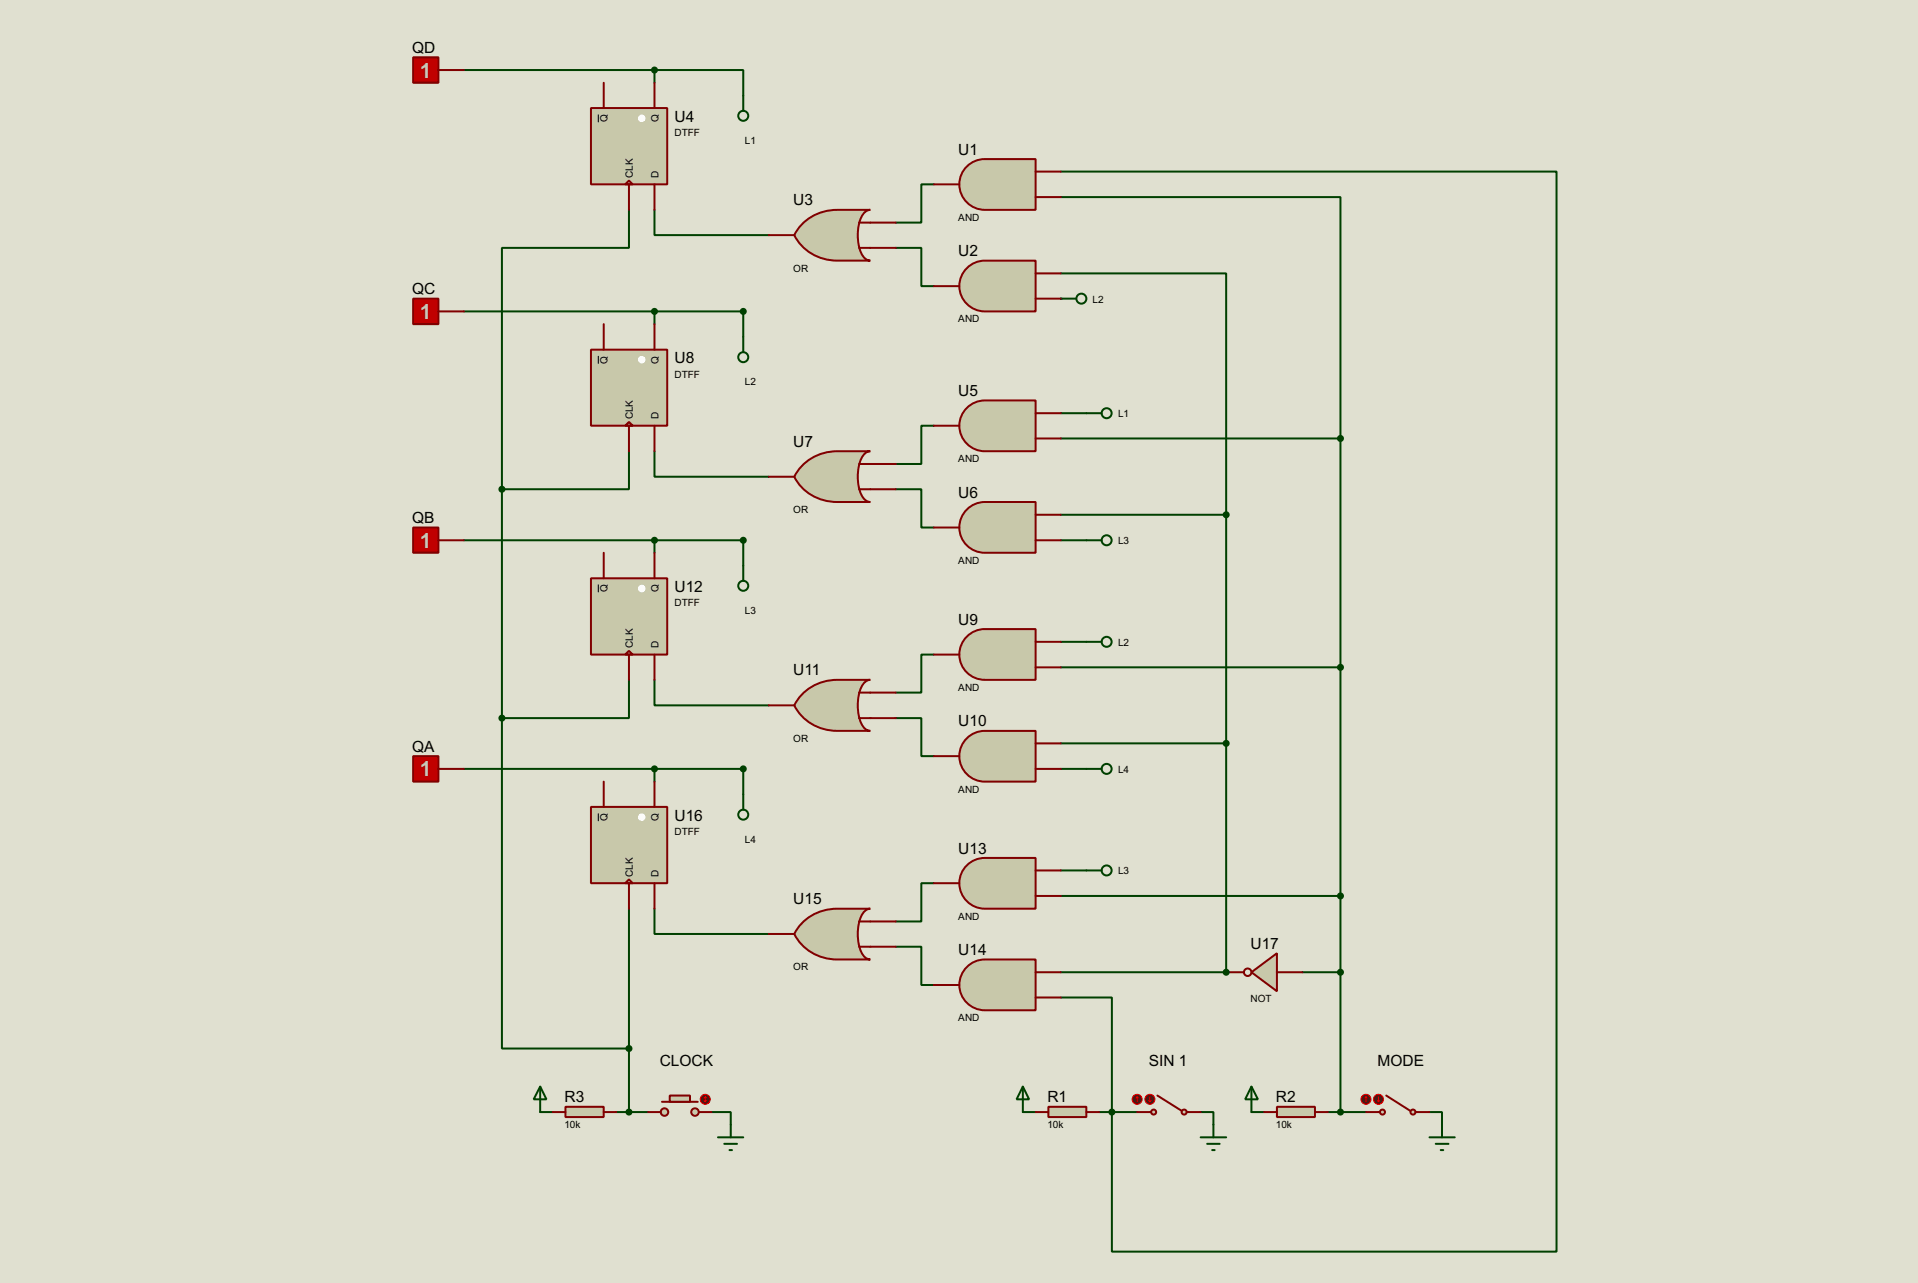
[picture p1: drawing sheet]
<svg xmlns="http://www.w3.org/2000/svg" width="383mm" height="256mm" viewBox="0 0 383 256" stroke-linecap="round" stroke-linejoin="round" font-family="sans-serif">
<path d="M0 0h383.5v256.5h-383.5z" fill="#e0e0d0"/>
<g fill="none" stroke="#004000" stroke-width=".4">
<path d="M186.7 36.9h-2.5v7.6h-5.1M212.1 39.4h55.9v48.3M212.1 34.3h99.1v215.9h-88.9v-50.8h-10.2M130.9 42v5h22.8M130.9 90.2v5.1h22.8M179.1 97.8h5.1v7.7h2.5M186.7 85.1h-2.5v7.7h-5.1M212.1 87.7h55.9M268 87.7v91.4h-55.9M130.9 135.9v5.1h22.8M186.7 130.9h-2.5v7.6h-5.1M212.1 133.4h55.9"/>
<path d="M179.1 143.6h5.1v7.6h2.5M186.7 176.6h-2.5v7.6h-5.1M130.9 181.7v5h22.8M179.1 189.3h5.1v7.6h2.5M204.5 222.3h2.6M219.8 222.3h7.6M240.1 222.3h2.5v2.5M250.2 222.3h2.6M265.5 222.3h7.6M285.8 222.3h2.5v2.5"/>
</g>
<circle cx="245.2" cy="194.4" r=".2" fill="#004000"/>
<g fill="none" stroke="#004000" stroke-width=".4">
<path d="M92.8 14h38.1M130.9 14h17.7v5.1M130.9 14v2.6M125.8 42v7.6h-25.4v48.2M92.8 62.3h55.8v5.1M130.9 62.3v2.5M100.4 97.8v45.8M125.8 90.2v7.6h-25.4M212.1 82.6h5.1M92.8 108h55.8v5.1M130.9 108v2.5M212.1 102.9h33.1v91.5h-33.1"/>
<path d="M212.1 108h5.1M125.8 135.9v7.7h-25.4M212.1 128.3h5.1M92.8 153.7h38.1v2.6M100.4 143.6v66h25.4M212.1 148.6h33.1M212.1 174h5.1M268 179.1v43.2M125.8 181.7v40.6M260.4 194.4h7.6M108 222.3h2.5M123.2 222.3h6.4"/>
<path d="M142.3 222.3h3.8v2.5"/>
</g>
<circle cx="212.1" cy="59.7" r=".2" fill="#004000"/>
<path d="M179.1 49.6h5.1v7.6h2.5M212.1 54.7h33.1v48.2M130.9 153.7h17.7v5.1M212.1 153.7h5.1M204.5 217.2l1.3 2.6h-2.5zM204.5 217.2v5.1M240.1 227.4h5.1M241.4 228.7h2.5M242.4 229.9h.5M242.6 224.8v2.6" fill="none" stroke="#004000" stroke-width=".4"/>
<path d="M193 33.6a5.1 5.1 0 0 1 3.9-1.8h10.2v10.2h-10.2a5.1 5.1 0 0 1-4.6-3 5.1 5.1 0 0 1 .7-5.4z" fill-rule="evenodd" fill="#c8c8aa" stroke="#800000" stroke-width=".4"/>
<path d="M186.7 36.9h5.1M207.1 39.4h5M207.1 34.3h5" fill="none" stroke="#800000" stroke-width=".4"/>
<path d="M160.6 44.6a9.8 9.8 0 0 1 6.8-2.6h6.6a2.49 2.49 0 0 0-2.1 2.2 9.2 9.2 0 0 0 .6 7l1 .8 .5 .1h-6.6a9.5 9.5 0 0 1-8.6-5.1l.5-.9z" fill-rule="evenodd" fill="#c8c8aa" stroke="#800000" stroke-width=".4"/>
<path d="M153.7 47h5.1M171.8 49.6h7.3M171.8 44.5h7.3" fill="none" stroke="#800000" stroke-width=".4"/>
<path d="M118.2 21.6h15.2v15.3h-15.2z" fill="#c8c8aa" stroke="#800000" stroke-width=".4"/>
<circle cx="128.3" cy="23.7" r=".75" fill="#fff"/>
<circle cx="123.2" cy="23.7" r=".75" fill="#c8c8aa"/>
<path d="M120.7 16.6v5M130.9 16.6v5M125 36.9l.8-.8 .7 .8zM125.8 36.9v5.1M130.9 36.9v5.1" fill="none" stroke="#800000" stroke-width=".4"/>
<path d="M119.6 22.9v1.5" fill="none" stroke="#000" stroke-width=".2"/>
<path d="M193 81.9a5.1 5.1 0 0 1 3.9-1.8h10.2v10.1h-10.2a5.1 5.1 0 0 1-4.6-2.9 5.1 5.1 0 0 1 .7-5.4z" fill-rule="evenodd" fill="#c8c8aa" stroke="#800000" stroke-width=".4"/>
<path d="M186.7 85.1h5.1M207.1 87.7h5M207.1 82.6h5" fill="none" stroke="#800000" stroke-width=".4"/>
<path d="M193.6 101.6a5.1 5.1 0 0 1 3.3-1.2h10.2v10.1h-10.2a5.1 5.1 0 0 1-4.8-3.3 5.1 5.1 0 0 1 1.5-5.6z" fill-rule="evenodd" fill="#c8c8aa" stroke="#800000" stroke-width=".4"/>
<path d="M186.7 105.5h5.1M207.1 108h5M207.1 102.9h5" fill="none" stroke="#800000" stroke-width=".4"/>
<path d="M160.6 92.9a9.8 9.8 0 0 1 6.8-2.7h6.6a2.49 2.49 0 0 0-2.1 2.3 9.1 9.1 0 0 0 .6 7l1 .7 .5 .2h-6.6a9.4 9.4 0 0 1-8.6-5.1l.5-.9z" fill-rule="evenodd" fill="#c8c8aa" stroke="#800000" stroke-width=".4"/>
<path d="M153.7 95.3h5.1M171.8 97.8h7.3M171.8 92.8h7.3" fill="none" stroke="#800000" stroke-width=".4"/>
<path d="M118.2 69.9h15.2v15.2h-15.2z" fill="#c8c8aa" stroke="#800000" stroke-width=".4"/>
<circle cx="128.3" cy="71.9" r=".75" fill="#fff"/>
<circle cx="123.2" cy="71.9" r=".75" fill="#c8c8aa"/>
<path d="M120.7 64.8v5.1M130.9 64.8v5.1M125 85.1l.8-.7 .7 .7zM125.8 85.1v5.1M130.9 85.1v5.1" fill="none" stroke="#800000" stroke-width=".4"/>
<path d="M119.6 71.1v1.6" fill="none" stroke="#000" stroke-width=".2"/>
<path d="M193 127.6a5.1 5.1 0 0 1 3.9-1.8h10.2v10.1h-10.2a5.1 5.1 0 0 1-4.6-2.9 5.1 5.1 0 0 1 .7-5.4z" fill-rule="evenodd" fill="#c8c8aa" stroke="#800000" stroke-width=".4"/>
<path d="M186.7 130.9h5.1M207.1 133.4h5M207.1 128.3h5" fill="none" stroke="#800000" stroke-width=".4"/>
<path d="M193 147.9a5.1 5.1 0 0 1 3.9-1.8h10.2v10.2h-10.2a5.1 5.1 0 0 1-4.6-3 5.1 5.1 0 0 1 .7-5.4z" fill-rule="evenodd" fill="#c8c8aa" stroke="#800000" stroke-width=".4"/>
<path d="M186.7 151.2h5.1M207.1 153.7h5M207.1 148.6h5" fill="none" stroke="#800000" stroke-width=".4"/>
<path d="M160.6 138.6a9.8 9.8 0 0 1 6.8-2.7h6.6a2.49 2.49 0 0 0-2.1 2.3 9.2 9.2 0 0 0 .6 7l1 .8 .5 .1h-6.6a9.5 9.5 0 0 1-8.6-5.1l.5-.9z" fill-rule="evenodd" fill="#c8c8aa" stroke="#800000" stroke-width=".4"/>
<path d="M171.8 138.5h7.3M153.7 141h5.1M171.8 143.6h7.3" fill="none" stroke="#800000" stroke-width=".4"/>
<path d="M118.2 115.6h15.2v15.3h-15.2z" fill="#c8c8aa" stroke="#800000" stroke-width=".4"/>
<circle cx="128.3" cy="117.7" r=".75" fill="#fff"/>
<circle cx="123.2" cy="117.7" r=".75" fill="#c8c8aa"/>
<path d="M120.7 110.5v5.1M130.9 110.5v5.1M125 130.9l.8-.8 .7 .8zM125.8 130.9v5M130.9 130.9v5" fill="none" stroke="#800000" stroke-width=".4"/>
<path d="M119.6 116.8v1.6" fill="none" stroke="#000" stroke-width=".2"/>
<path d="M193 173.3a5.1 5.1 0 0 1 3.9-1.8h10.2v10.2h-10.2a5.1 5.1 0 0 1-4.6-3 5.1 5.1 0 0 1 .7-5.4z" fill-rule="evenodd" fill="#c8c8aa" stroke="#800000" stroke-width=".4"/>
<path d="M186.7 176.6h5.1M207.1 179.1h5M207.1 174h5" fill="none" stroke="#800000" stroke-width=".4"/>
<path d="M193.6 193a5.1 5.1 0 0 1 3.3-1.2h10.2v10.2h-10.2a5.1 5.1 0 0 1-4.8-3.4 5.1 5.1 0 0 1 1.5-5.6z" fill-rule="evenodd" fill="#c8c8aa" stroke="#800000" stroke-width=".4"/>
<path d="M186.7 196.9h5.1M207.1 199.4h5M207.1 194.4h5" fill="none" stroke="#800000" stroke-width=".4"/>
<path d="M160.6 184.3a9.8 9.8 0 0 1 6.8-2.6h6.6a2.49 2.49 0 0 0-2.1 2.2 9.2 9.2 0 0 0 .6 7l1 .8 .5 .1h-6.6a9.5 9.5 0 0 1-8.6-5.1l.5-.9z" fill-rule="evenodd" fill="#c8c8aa" stroke="#800000" stroke-width=".4"/>
<path d="M153.7 186.7h5.1M171.8 189.3h7.3M171.8 184.2h7.3" fill="none" stroke="#800000" stroke-width=".4"/>
<path d="M118.2 161.3h15.2v15.3h-15.2z" fill="#c8c8aa" stroke="#800000" stroke-width=".4"/>
<circle cx="128.3" cy="163.4" r=".75" fill="#fff"/>
<circle cx="123.2" cy="163.4" r=".75" fill="#c8c8aa"/>
<path d="M120.7 156.3v5M130.9 156.3v5M125 176.6l.8-.8 .7 .8zM125.8 176.6v5.1M130.9 176.6v5.1" fill="none" stroke="#800000" stroke-width=".4"/>
<path d="M119.6 162.6v1.5" fill="none" stroke="#000" stroke-width=".2"/>
<path d="M209.6 221.3h7.6v2h-7.6z" fill="#c8c8aa" stroke="#800000" stroke-width=".4"/>
<path d="M207.1 222.3h2.5M217.2 222.3h2.6" fill="none" stroke="#800000" stroke-width=".4"/>
<g fill="#c8c8aa" stroke="#800000" stroke-width=".4">
<circle cx="230.6" cy="222.3" r=".5"/>
<circle cx="236.7" cy="222.3" r=".5"/>
</g>
<path d="M231.4 219l4.9 3.1M227.4 222.3h2.8M237.3 222.3h2.8" fill="none" stroke="#800000" stroke-width=".4"/>
<circle cx="229.9" cy="219.8" r="1" fill="#400000" stroke="#f00" stroke-width=".2"/>
<path d="M229.9 219.3v1M229.7 220l.2 .3M230.2 220l-.3 .3" fill="none" stroke="#f00" stroke-width=".2"/>
<circle cx="227.3" cy="219.8" r="1" fill="#400000" stroke="#f00" stroke-width=".2"/>
<path d="M227.4 219.3l.2 .2M227.4 219.3l-.3 .2M227.4 219.3v1" fill="none" stroke="#f00" stroke-width=".2"/>
<path d="M250.2 217.2l1.3 2.6h-2.5zM250.2 217.2v5.1M285.8 227.4h5.1M287.1 228.7h2.5M288.1 229.9h.5M288.3 224.8v2.6" fill="none" stroke="#004000" stroke-width=".4"/>
<path d="M255.3 221.3h7.6v2h-7.6z" fill="#c8c8aa" stroke="#800000" stroke-width=".4"/>
<path d="M252.8 222.3h2.5M262.9 222.3h2.6" fill="none" stroke="#800000" stroke-width=".4"/>
<g fill="#c8c8aa" stroke="#800000" stroke-width=".4">
<circle cx="276.4" cy="222.3" r=".5"/>
<circle cx="282.5" cy="222.3" r=".5"/>
</g>
<path d="M277.2 219l4.8 3.1M273.1 222.3h2.8M283 222.3h2.8" fill="none" stroke="#800000" stroke-width=".4"/>
<circle cx="275.6" cy="219.8" r="1" fill="#400000" stroke="#f00" stroke-width=".2"/>
<path d="M275.6 219.3v1M275.4 220l.2 .3M275.9 220l-.3 .3" fill="none" stroke="#f00" stroke-width=".2"/>
<circle cx="273.1" cy="219.8" r="1" fill="#400000" stroke="#f00" stroke-width=".2"/>
<path d="M273.1 219.3l.3 .2M273.1 219.3l-.2 .2M273.1 219.3v1" fill="none" stroke="#f00" stroke-width=".2"/>
<g fill="#004000" stroke="#004000" stroke-width=".4">
<circle cx="268" cy="222.3" r=".5"/>
<circle cx="268" cy="87.7" r=".5"/>
<circle cx="268" cy="133.4" r=".5"/>
<circle cx="268" cy="179.1" r=".5"/>
<circle cx="222.3" cy="222.3" r=".5"/>
</g>
<path d="M250.2 194.4l5.1-3.8v7.6z" fill="#c8c8aa" stroke="#800000" stroke-width=".4"/>
<g fill="none" stroke="#800000" stroke-width=".4">
<path d="M245.2 194.4h3.5M255.3 194.4h5.1"/>
<circle cx="249.4" cy="194.4" r=".75"/>
</g>
<g fill="#004000" stroke="#004000" stroke-width=".4">
<circle cx="245.1" cy="194.4" r=".5"/>
<circle cx="268" cy="194.4" r=".5"/>
<circle cx="245.1" cy="148.6" r=".5"/>
<circle cx="245.1" cy="102.9" r=".5"/>
</g>
<path d="M82.6 59.7h5.1v5.1h-5.1z" fill-rule="evenodd" fill="#c00000" stroke="#800000" stroke-width=".4"/>
<path d="M87.7 62.3h5.1" fill="none" stroke="#800000" stroke-width=".4"/>
<path d="M82.6 105.5h5.1v5h-5.1z" fill-rule="evenodd" fill="#c00000" stroke="#800000" stroke-width=".4"/>
<path d="M87.7 108h5.1" fill="none" stroke="#800000" stroke-width=".4"/>
<path d="M82.6 151.2h5.1v5.1h-5.1z" fill-rule="evenodd" fill="#c00000" stroke="#800000" stroke-width=".4"/>
<path d="M87.7 153.7h5.1" fill="none" stroke="#800000" stroke-width=".4"/>
<g fill="#004000" stroke="#004000" stroke-width=".4">
<circle cx="130.8" cy="62.3" r=".5"/>
<circle cx="130.8" cy="108" r=".5"/>
<circle cx="130.8" cy="153.7" r=".5"/>
</g>
<path d="M82.6 11.5h5.1v5.1h-5.1z" fill-rule="evenodd" fill="#c00000" stroke="#800000" stroke-width=".4"/>
<path d="M87.7 14h5.1" fill="none" stroke="#800000" stroke-width=".4"/>
<path d="M108 217.2l1.3 2.6h-2.6zM108 217.2v5.1M143.6 227.4h5M144.8 228.7h2.6M145.9 229.9h.5M146.1 224.8v2.6" fill="none" stroke="#004000" stroke-width=".4"/>
<path d="M113.1 221.3h7.6v2h-7.6z" fill="#c8c8aa" stroke="#800000" stroke-width=".4"/>
<path d="M110.5 222.3h2.6M120.7 222.3h2.5" fill="none" stroke="#800000" stroke-width=".4"/>
<g fill="#004000" stroke="#004000" stroke-width=".4">
<circle cx="125.7" cy="209.6" r=".5"/>
<circle cx="100.3" cy="97.8" r=".5"/>
<circle cx="100.3" cy="143.6" r=".5"/>
</g>
<g fill="#c8c8aa" stroke="#800000" stroke-width=".4">
<circle cx="138.9" cy="222.3" r=".75"/>
<circle cx="132.8" cy="222.3" r=".75"/>
</g>
<path d="M132.4 220.3h7.1" fill="none" stroke="#800000" stroke-width=".4"/>
<path d="M133.9 219h4.1v1.3h-4.1z" fill="#c8c8aa" stroke="#800000" stroke-width=".4"/>
<path d="M129.6 222.3h2.5M139.8 222.3h2.5" fill="none" stroke="#800000" stroke-width=".4"/>
<circle cx="141" cy="219.8" r="1" fill="#400000" stroke="#f00" stroke-width=".2"/>
<path d="M141 219.3v1M141 219.3l-.2 .2M141 219.3l.3 .2M140.8 220l.2 .3M141.3 220l-.3 .3" fill="none" stroke="#f00" stroke-width=".2"/>
<g fill="#004000" stroke="#004000" stroke-width=".4">
<circle cx="125.7" cy="222.3" r=".5"/>
<circle cx="130.8" cy="14" r=".5"/>
<circle cx="148.6" cy="62.3" r=".5"/>
<circle cx="148.6" cy="108" r=".5"/>
</g>
<g fill="none" stroke="#004000" stroke-width=".4">
<path d="M148.6 19.1v3.1M212.1 59.7h3.1M148.6 67.4v3M217.2 82.6h3.1M148.6 113.1v3M217.2 108h3.1M217.2 128.3h3.1M217.2 174h3.1"/>
<circle cx="148.6" cy="23.2" r="1"/>
<circle cx="216.2" cy="59.7" r="1"/>
<circle cx="148.6" cy="71.4" r="1"/>
<circle cx="221.2" cy="82.6" r="1"/>
<circle cx="148.6" cy="117.1" r="1"/>
<circle cx="221.2" cy="108" r="1"/>
<circle cx="221.2" cy="128.3" r="1"/>
<circle cx="221.2" cy="174" r="1"/>
</g>
<path d="M193 53.9a5.1 5.1 0 0 1 3.9-1.8h10.2v10.2h-10.2a5.1 5.1 0 0 1-4.6-3 5.1 5.1 0 0 1 .7-5.4z" fill-rule="evenodd" fill="#c8c8aa" stroke="#800000" stroke-width=".4"/>
<path d="M186.7 57.2h5.1M207.1 59.7h5M207.1 54.7h5" fill="none" stroke="#800000" stroke-width=".4"/>
<g fill="none" stroke="#004000" stroke-width=".4">
<path d="M148.6 158.8v3.1M217.2 153.7h3.1"/>
<circle cx="221.2" cy="153.7" r="1"/>
<circle cx="148.6" cy="162.9" r="1"/>
</g>
<circle cx="148.6" cy="153.7" r=".5" fill="#004000" stroke="#004000" stroke-width=".4"/>
<g font-size="4.2" fill="#c0c0c0">
<text x="83.9" y="15.5">1</text>
<text x="83.9" y="63.8">1</text>
<text x="83.9" y="109.5">1</text>
<text x="83.9" y="155.2">1</text>
</g>
<g font-size="3.1">
<text x="82.4" y="10.6">QD</text>
<text x="134.9" y="24.4">U4</text>
<text x="191.6" y="30.9">U1</text>
<text x="158.6" y="41.1">U3</text>
<text x="191.6" y="51.2">U2</text>
<text x="82.4" y="58.8">QC</text>
<text x="134.9" y="72.7">U8</text>
<text x="191.6" y="79.2">U5</text>
<text x="158.6" y="89.3">U7</text>
<text x="191.6" y="99.5">U6</text>
<text x="82.4" y="104.6">QB</text>
<text x="134.9" y="118.4">U12</text>
<text x="191.6" y="124.9">U9</text>
<text x="158.6" y="135">U11</text>
<text x="191.6" y="145.2">U10</text>
<text x="82.4" y="150.3">QA</text>
<text x="134.9" y="164.1">U16</text>
<text x="191.6" y="170.6">U13</text>
<text x="158.6" y="180.8">U15</text>
<text x="191.6" y="190.9">U14</text>
<text x="250" y="189.7">U17</text>
<text x="131.9" y="213">CLOCK</text>
<text x="229.7" y="213">SIN 1</text>
<text x="275.4" y="213">MODE</text>
<text x="112.9" y="220.4">R3</text>
<text x="209.4" y="220.4">R1</text>
<text x="255.1" y="220.4">R2</text>
</g>
<g font-size="2">
<text x="121.5" y="24.4" transform="rotate(-90 121.5 24.4)">Q</text>
<text x="131.6" y="24.4" transform="rotate(-90 131.6 24.4)">Q</text>
<text x="134.9" y="27.2">DTFF</text>
<text x="148.9" y="28.7">L1</text>
<text x="126.5" y="35.6" transform="rotate(-90 126.5 35.6)">CLK</text>
<text x="131.6" y="35.6" transform="rotate(-90 131.6 35.6)">D</text>
<text x="191.6" y="44.1">AND</text>
<text x="158.6" y="54.3">OR</text>
<text x="191.6" y="64.4">AND</text>
<text x="218.5" y="60.5">L2</text>
<text x="121.5" y="72.7" transform="rotate(-90 121.5 72.7)">Q</text>
<text x="131.6" y="72.7" transform="rotate(-90 131.6 72.7)">Q</text>
<text x="134.9" y="75.5">DTFF</text>
<text x="148.9" y="77">L2</text>
<text x="126.5" y="83.9" transform="rotate(-90 126.5 83.9)">CLK</text>
<text x="131.6" y="83.9" transform="rotate(-90 131.6 83.9)">D</text>
<text x="223.6" y="83.4">L1</text>
<text x="191.6" y="92.4">AND</text>
<text x="158.6" y="102.5">OR</text>
<text x="191.6" y="112.7">AND</text>
<text x="223.6" y="108.8">L3</text>
<text x="121.5" y="118.4" transform="rotate(-90 121.5 118.4)">Q</text>
<text x="131.6" y="118.4" transform="rotate(-90 131.6 118.4)">Q</text>
<text x="134.9" y="121.2">DTFF</text>
<text x="148.9" y="122.7">L3</text>
<text x="126.5" y="129.6" transform="rotate(-90 126.5 129.6)">CLK</text>
<text x="131.6" y="129.6" transform="rotate(-90 131.6 129.6)">D</text>
<text x="223.6" y="129.1">L2</text>
<text x="191.6" y="138.1">AND</text>
<text x="158.6" y="148.3">OR</text>
<text x="223.6" y="154.5">L4</text>
<text x="191.6" y="158.4">AND</text>
<text x="121.5" y="164.1" transform="rotate(-90 121.5 164.1)">Q</text>
<text x="131.6" y="164.1" transform="rotate(-90 131.6 164.1)">Q</text>
<text x="134.9" y="166.9">DTFF</text>
<text x="148.9" y="168.4">L4</text>
<text x="126.5" y="175.3" transform="rotate(-90 126.5 175.3)">CLK</text>
<text x="131.6" y="175.3" transform="rotate(-90 131.6 175.3)">D</text>
<text x="223.6" y="174.8">L3</text>
<text x="191.6" y="183.8">AND</text>
<text x="158.6" y="194">OR</text>
<text x="250" y="200.3">NOT</text>
<text x="191.6" y="204.1">AND</text>
<text x="112.9" y="225.5">10k</text>
<text x="209.4" y="225.5">10k</text>
<text x="255.1" y="225.5">10k</text>
</g>
</svg>
